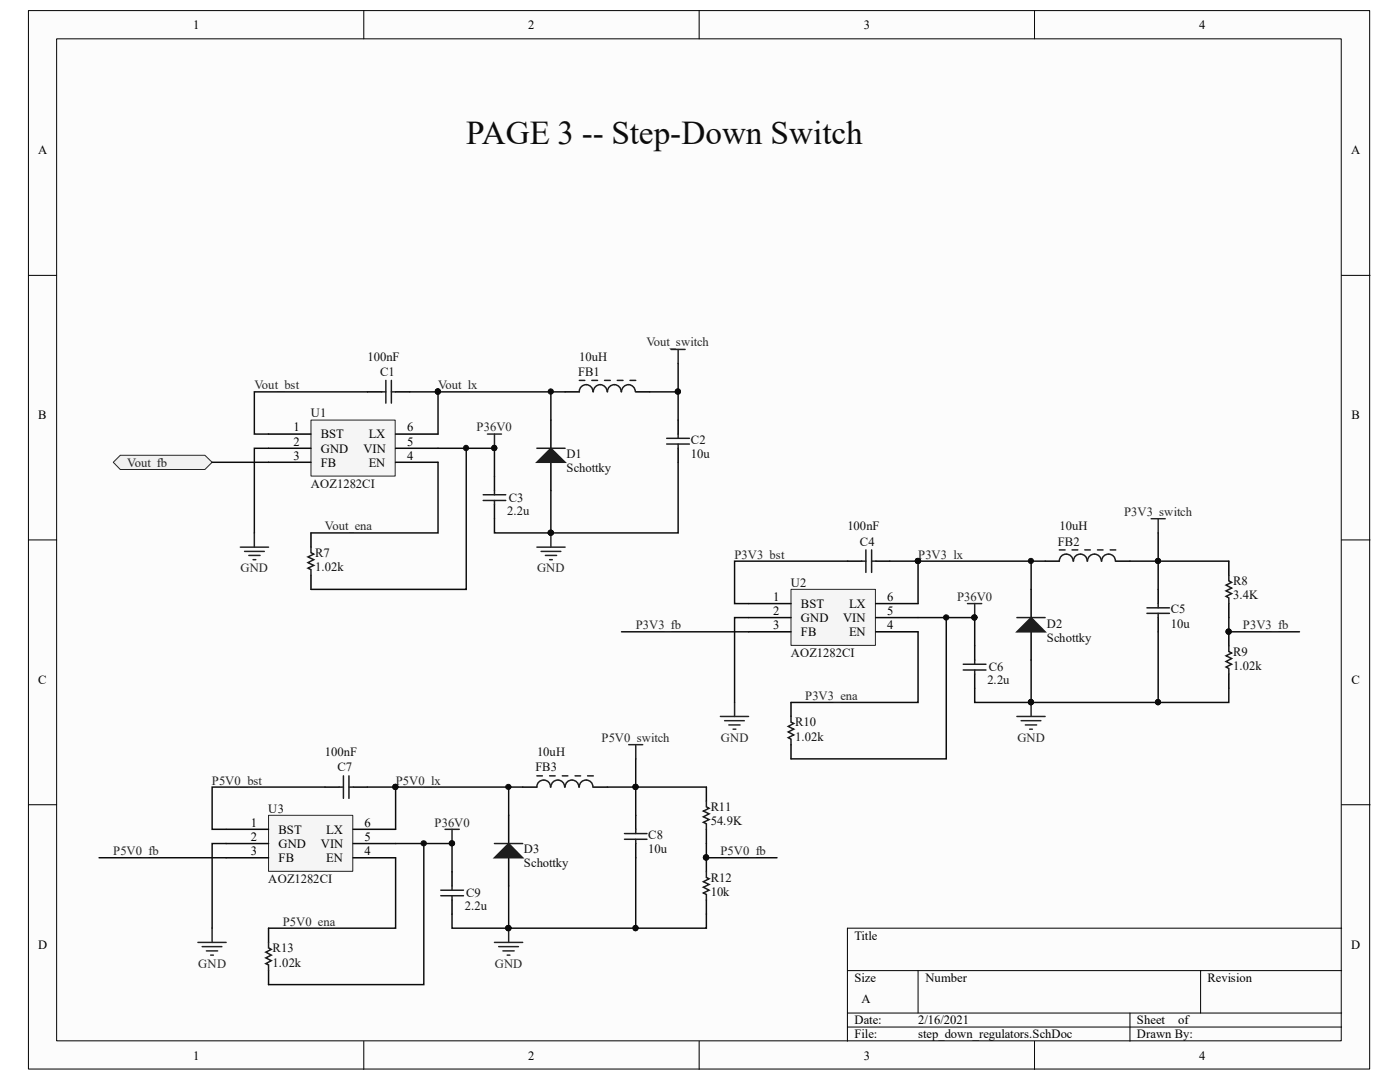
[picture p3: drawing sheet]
<svg xmlns="http://www.w3.org/2000/svg" width="279mm" height="216mm" viewBox="0 0 279 216" stroke-linecap="round" stroke-linejoin="round" font-family="sans-serif">
<path d="M5.7 2.1h267.6v211.2h-267.6z" fill="#fcfcfc"/>
<path d="M5.7 2.1h267.6v211.2h-267.6z" fill="none" stroke="#000" stroke-width=".2"/>
<path d="M11.3 7.7h256.4v200h-256.4z" fill="#fcfcfc"/>
<g fill="none" stroke="#000" stroke-width=".2">
<path d="M11.3 7.7h256.4v200h-256.4zM72.6 2.1v5.6M139.5 2.1v5.6M206.5 2.1v5.6M5.7 54.9h5.6M267.8 54.9h5.6M5.7 107.7h5.6M267.8 107.7h5.6M5.7 160.6h5.6M267.8 160.6h5.6M169.1 193.7h98.7M183.2 193.7v8.4"/>
<path d="M239.6 193.7v8.4M267.8 185.2h-98.7v22.6M72.6 207.8v5.6M139.5 207.8v5.6M169.1 202.1h98.7M169.1 204.9h98.7M206.5 207.8v5.6M225.5 202.1v5.7"/>
</g>
<path d="M141 171.2v2.7" fill="none" stroke="#000" stroke-width=".3"/>
<circle cx="140.9" cy="171.1" r=".52" fill="#0e0e0e"/>
<circle cx="140.9" cy="171.1" r=".52" fill="none" stroke="#0e0e0e" stroke-width=".2"/>
<path d="M141 179.6v2.8" fill="none" stroke="#000" stroke-width=".3"/>
<path d="M141 173.9v1.2l.5 .2-1.1 .6 1.1 .6-1.1 .5 1.1 .6-1.1 .6 .6 .3v1.1" fill="none" stroke="#1c1c1c" stroke-width=".3"/>
<circle cx="140.9" cy="171.1" r=".52" fill="#0e0e0e"/>
<circle cx="140.9" cy="171.1" r=".52" fill="none" stroke="#0e0e0e" stroke-width=".2"/>
<path d="M112.8 78.2h2.8M126.9 78.2h2.8M135.3 83.8v2.8M135.3 89.5v2.7M245.2 112v2.8M245.2 120.4v2.8M245.2 126.1v2.8M141 157.1v2.8M141 165.5v2.8" fill="none" stroke="#000" stroke-width=".3"/>
<g fill="none" stroke="#1c1c1c" stroke-width=".3">
<path d="M115.6 75.9h1.1M118.1 75.9h1.2M118.3 78.1a1.36 1.36 0 0 0-1.4-1.3 1.36 1.36 0 0 0-1.3 1.4M120.6 75.9h1.2M121.2 78.1a1.38 1.38 0 0 0-1.4-1.3 1.38 1.38 0 0 0-1.4 1.4M123.2 75.9h1.1M124 78.1a1.36 1.36 0 0 0-1.4-1.3 1.36 1.36 0 0 0-1.4 1.4M125.7 75.9h1.2M126.8 78.1a1.38 1.38 0 0 0-1.4-1.3 1.38 1.38 0 0 0-1.4 1.4M133.1 87.5h4.5M133.1 88.6h4.5M135.3 86.6v.9"/>
<path d="M135.3 88.6v.9M245.2 114.8v1.1l.6 .3-1.1 .6 1.1 .5-1.1 .6 1.1 .5-1.1 .6 .5 .3v1.1M141 159.9v1.1l.5 .3-1.1 .5 1.1 .6-1.1 .6 1.1 .5-1.1 .6 .6 .3v1.1"/>
</g>
<path d="M133.9 69.7h2.8M135.3 69.7v2.8M229.7 103.5h2.8M231.1 103.5v2.8M125.5 148.6h2.8M126.9 148.6v2.8" fill="none" stroke="#262626" stroke-width=".3"/>
<circle cx="245.2" cy="126" r=".51" fill="#0e0e0e"/>
<circle cx="245.2" cy="126" r=".51" fill="none" stroke="#0e0e0e" stroke-width=".2"/>
<path d="M245.2 134.5v2.8" fill="none" stroke="#000" stroke-width=".3"/>
<path d="M245.2 128.9v1.1l.6 .3-1.1 .6 1.1 .5-1.1 .6 1.1 .5-1.1 .6 .5 .3v1.1" fill="none" stroke="#1c1c1c" stroke-width=".3"/>
<circle cx="245.2" cy="126" r=".51" fill="#0e0e0e"/>
<circle cx="245.2" cy="126" r=".51" fill="none" stroke="#0e0e0e" stroke-width=".2"/>
<path d="M48 109.2h5.6M48.8 110h3.9M49.7 110.8h2.2M50.5 111.7h.6M50.8 106.3v2.9" fill="none" stroke="#262626" stroke-width=".3"/>
<path d="M24 90.8h16.9l1.4 1.4-1.4 1.5h-16.9l-1.4-1.5z" fill-rule="evenodd" fill="#f0f0f0"/>
<path d="M24 90.8h16.9l1.4 1.4-1.4 1.5h-16.9l-1.4-1.5z" fill="none" stroke="#262626" stroke-width=".2"/>
<path d="M62.1 83.8h16.8v11.2h-16.8z" fill="#f5f5f5"/>
<path d="M62.1 83.8h16.8v11.2h-16.8z" fill="none" stroke="#262626" stroke-width=".2"/>
<path d="M73.3 78.2h2.9M79 78.2h2.8M53.6 86.6h8.5M53.6 89.5h8.5M53.6 92.2h8.5M79 86.6h8.4M79 89.5h8.4M79 92.2h8.4" fill="none" stroke="#000" stroke-width=".3"/>
<path d="M42.3 92.2h11.3" fill="none" stroke="#0e0e0e" stroke-width=".3"/>
<path d="M76.2 78.2h.8M77 75.9v4.5M78.1 75.9v4.5M78.1 78.2h.9" fill="none" stroke="#1c1c1c" stroke-width=".3"/>
<path d="M97.3 86.6h2.8M98.7 86.6v2.9" fill="none" stroke="#262626" stroke-width=".3"/>
<circle cx="98.6" cy="89.4" r=".52" fill="#0e0e0e"/>
<circle cx="98.6" cy="89.4" r=".52" fill="none" stroke="#0e0e0e" stroke-width=".2"/>
<path d="M109.9 83.8v5.7M109.9 92.2v5.7" fill="none" stroke="#000" stroke-width=".3"/>
<path d="M109.9 89.5l2.9 2.7h-5.7z" fill="#1c1c1c"/>
<path d="M107.1 89.5h5.7M109.9 89.5l2.9 2.7h-5.7z" fill="none" stroke="#1c1c1c" stroke-width=".3"/>
<path d="M109.9 78.2v5.6" fill="none" stroke="#0e0e0e" stroke-width=".3"/>
<circle cx="109.9" cy="78.1" r=".53" fill="#0e0e0e"/>
<circle cx="109.9" cy="78.1" r=".53" fill="none" stroke="#0e0e0e" stroke-width=".2"/>
<path d="M107.1 109.2h5.7M108 110h3.9M108.8 110.8h2.3M109.7 111.7h.5M109.9 106.3v2.9" fill="none" stroke="#262626" stroke-width=".3"/>
<circle cx="109.9" cy="106.3" r=".52" fill="#0e0e0e"/>
<circle cx="109.9" cy="106.3" r=".52" fill="none" stroke="#0e0e0e" stroke-width=".2"/>
<path d="M81.8 78.2h5.6v8.4" fill="none" stroke="#0e0e0e" stroke-width=".3"/>
<circle cx="87.4" cy="78.1" r=".52" fill="#0e0e0e"/>
<circle cx="87.4" cy="78.1" r=".52" fill="none" stroke="#0e0e0e" stroke-width=".2"/>
<path d="M135.3 72.5v5.7h-5.6" fill="none" stroke="#0e0e0e" stroke-width=".3"/>
<circle cx="135.3" cy="78.1" r=".52" fill="#0e0e0e"/>
<circle cx="135.3" cy="78.1" r=".52" fill="none" stroke="#0e0e0e" stroke-width=".2"/>
<path d="M135.3 78.2v5.6" fill="none" stroke="#0e0e0e" stroke-width=".3"/>
<circle cx="135.3" cy="78.1" r=".52" fill="#0e0e0e"/>
<circle cx="135.3" cy="78.1" r=".52" fill="none" stroke="#0e0e0e" stroke-width=".2"/>
<path d="M135.3 92.2v14.1h-25.4v-8.4" fill="none" stroke="#0e0e0e" stroke-width=".3"/>
<circle cx="109.9" cy="106.3" r=".52" fill="#0e0e0e"/>
<circle cx="109.9" cy="106.3" r=".52" fill="none" stroke="#0e0e0e" stroke-width=".2"/>
<path d="M87.4 78.2h25.4" fill="none" stroke="#0e0e0e" stroke-width=".3"/>
<circle cx="87.4" cy="78.1" r=".52" fill="#0e0e0e"/>
<circle cx="87.4" cy="78.1" r=".52" fill="none" stroke="#0e0e0e" stroke-width=".2"/>
<path d="M98.7 95.1v2.8M98.7 100.7v2.8" fill="none" stroke="#000" stroke-width=".3"/>
<path d="M96.4 98.7h4.5M96.4 99.9h4.5M98.7 97.9v.8M98.7 99.9v.8" fill="none" stroke="#1c1c1c" stroke-width=".3"/>
<path d="M87.4 89.5h11.3v5.6" fill="none" stroke="#0e0e0e" stroke-width=".3"/>
<circle cx="98.6" cy="89.4" r=".52" fill="#0e0e0e"/>
<circle cx="98.6" cy="89.4" r=".52" fill="none" stroke="#0e0e0e" stroke-width=".2"/>
<path d="M98.7 103.5v2.8h11.2" fill="none" stroke="#0e0e0e" stroke-width=".3"/>
<circle cx="109.9" cy="106.3" r=".52" fill="#0e0e0e"/>
<circle cx="109.9" cy="106.3" r=".52" fill="none" stroke="#0e0e0e" stroke-width=".2"/>
<path d="M73.3 78.2h-22.5v8.4h2.8M53.6 89.5h-2.8v16.8" fill="none" stroke="#0e0e0e" stroke-width=".3"/>
<path d="M208.6 112h2.8M222.7 112h2.8M231.1 117.6v2.8M231.1 123.2v2.9" fill="none" stroke="#000" stroke-width=".3"/>
<g fill="none" stroke="#1c1c1c" stroke-width=".3">
<path d="M211.4 112a1.38 1.38 0 0 1 1.4-1.4 1.38 1.38 0 0 1 1.4 1.4M211.4 109.7h1.2M214 109.7h1.1M214.2 112a1.36 1.36 0 0 1 1.4-1.4 1.36 1.36 0 0 1 1.4 1.4M216.5 109.7h1.1M217 112a1.38 1.38 0 0 1 1.4-1.4 1.38 1.38 0 0 1 1.4 1.4M219 109.7h1.1M219.9 112a1.36 1.36 0 0 1 1.3-1.4 1.36 1.36 0 0 1 1.4 1.4M221.6 109.7h1.1M228.9 121.3h4.5M228.9 122.4h4.5M231.1 120.4v.9"/>
<path d="M231.1 122.4v.8"/>
</g>
<path d="M143.8 143h5.6M144.6 143.8h3.9M145.5 144.7h2.2M146.3 145.5h.6M146.6 140.2v2.8" fill="none" stroke="#262626" stroke-width=".3"/>
<path d="M157.9 117.6h16.8v11.2h-16.8z" fill="#f5f5f5"/>
<path d="M157.9 117.6h16.8v11.2h-16.8z" fill="none" stroke="#262626" stroke-width=".2"/>
<path d="M169.1 112h2.9M174.8 112h2.8M149.4 120.4h8.5M149.4 123.2h8.5M149.4 126.1h8.5M174.8 120.4h8.4M174.8 123.2h8.4M174.8 126.1h8.4" fill="none" stroke="#000" stroke-width=".3"/>
<path d="M172 112h.8M172.8 109.7v4.5M173.9 109.7v4.5M173.9 112h.9" fill="none" stroke="#1c1c1c" stroke-width=".3"/>
<path d="M193.1 120.4h2.8M194.5 120.4v2.8" fill="none" stroke="#262626" stroke-width=".3"/>
<circle cx="194.5" cy="123.2" r=".53" fill="#0e0e0e"/>
<circle cx="194.5" cy="123.2" r=".53" fill="none" stroke="#0e0e0e" stroke-width=".2"/>
<path d="M205.8 117.6v5.6M205.8 126.1v5.6" fill="none" stroke="#000" stroke-width=".3"/>
<path d="M202.9 126.1l2.9-2.9 2.8 2.9z" fill="#1c1c1c"/>
<path d="M202.9 126.1l2.9-2.9 2.8 2.9zM202.9 123.2h5.7" fill="none" stroke="#1c1c1c" stroke-width=".3"/>
<path d="M205.8 112v5.6" fill="none" stroke="#0e0e0e" stroke-width=".3"/>
<circle cx="205.7" cy="111.9" r=".51" fill="#0e0e0e"/>
<circle cx="205.7" cy="111.9" r=".51" fill="none" stroke="#0e0e0e" stroke-width=".2"/>
<path d="M202.9 143h5.7M203.8 143.8h3.9M204.6 144.7h2.3M205.5 145.5h.5M205.8 140.2v2.8" fill="none" stroke="#262626" stroke-width=".3"/>
<circle cx="205.7" cy="140.1" r=".52" fill="#0e0e0e"/>
<circle cx="205.7" cy="140.1" r=".52" fill="none" stroke="#0e0e0e" stroke-width=".2"/>
<path d="M177.6 112h5.6v8.4" fill="none" stroke="#0e0e0e" stroke-width=".3"/>
<circle cx="183.2" cy="111.9" r=".53" fill="#0e0e0e"/>
<circle cx="183.2" cy="111.9" r=".53" fill="none" stroke="#0e0e0e" stroke-width=".2"/>
<path d="M231.1 106.3v5.7h-5.6" fill="none" stroke="#0e0e0e" stroke-width=".3"/>
<circle cx="231.1" cy="111.9" r=".51" fill="#0e0e0e"/>
<circle cx="231.1" cy="111.9" r=".51" fill="none" stroke="#0e0e0e" stroke-width=".2"/>
<path d="M231.1 126.1v14.1h-25.3v-8.5" fill="none" stroke="#0e0e0e" stroke-width=".3"/>
<circle cx="205.7" cy="140.1" r=".52" fill="#0e0e0e"/>
<circle cx="205.7" cy="140.1" r=".52" fill="none" stroke="#0e0e0e" stroke-width=".2"/>
<circle cx="231.1" cy="140.1" r=".52" fill="#0e0e0e"/>
<circle cx="231.1" cy="140.1" r=".52" fill="none" stroke="#0e0e0e" stroke-width=".2"/>
<path d="M183.2 112h25.4" fill="none" stroke="#0e0e0e" stroke-width=".3"/>
<circle cx="183.2" cy="111.9" r=".53" fill="#0e0e0e"/>
<circle cx="183.2" cy="111.9" r=".53" fill="none" stroke="#0e0e0e" stroke-width=".2"/>
<path d="M194.5 128.9v2.8M194.5 134.5v2.8" fill="none" stroke="#000" stroke-width=".3"/>
<path d="M192.2 132.5h4.6M192.2 133.7h4.6M194.5 131.7v.8M194.5 133.7v.8" fill="none" stroke="#1c1c1c" stroke-width=".3"/>
<path d="M183.2 123.2h11.3v5.7" fill="none" stroke="#0e0e0e" stroke-width=".3"/>
<circle cx="194.5" cy="123.2" r=".53" fill="#0e0e0e"/>
<circle cx="194.5" cy="123.2" r=".53" fill="none" stroke="#0e0e0e" stroke-width=".2"/>
<path d="M194.5 137.3v2.9h11.3" fill="none" stroke="#0e0e0e" stroke-width=".3"/>
<circle cx="205.7" cy="140.1" r=".52" fill="#0e0e0e"/>
<circle cx="205.7" cy="140.1" r=".52" fill="none" stroke="#0e0e0e" stroke-width=".2"/>
<path d="M169.1 112h-22.5v8.4h2.8M149.4 123.2h-2.8v17M245.2 137.3v2.9h-14.1" fill="none" stroke="#0e0e0e" stroke-width=".3"/>
<circle cx="231.1" cy="140.1" r=".52" fill="#0e0e0e"/>
<circle cx="231.1" cy="140.1" r=".52" fill="none" stroke="#0e0e0e" stroke-width=".2"/>
<path d="M245.2 123.2v2.9h14.1" fill="none" stroke="#0e0e0e" stroke-width=".3"/>
<circle cx="245.2" cy="126" r=".51" fill="#0e0e0e"/>
<circle cx="245.2" cy="126" r=".51" fill="none" stroke="#0e0e0e" stroke-width=".2"/>
<path d="M124 126.1h25.4" fill="none" stroke="#0e0e0e" stroke-width=".3"/>
<circle cx="87.4" cy="78.1" r=".52" fill="#0e0e0e"/>
<circle cx="87.4" cy="78.1" r=".52" fill="none" stroke="#0e0e0e" stroke-width=".2"/>
<circle cx="183.2" cy="111.9" r=".53" fill="#0e0e0e"/>
<circle cx="183.2" cy="111.9" r=".53" fill="none" stroke="#0e0e0e" stroke-width=".2"/>
<path d="M104.3 157.1h2.8M118.4 157.1h2.8M126.9 162.7v2.8M126.9 168.3v2.9" fill="none" stroke="#000" stroke-width=".3"/>
<g fill="none" stroke="#1c1c1c" stroke-width=".3">
<path d="M107.1 157.1a1.36 1.36 0 0 1 1.4-1.5 1.36 1.36 0 0 1 1.4 1.5M107.1 154.8h1.1M109.7 154.8h1.1M109.9 157.1a1.38 1.38 0 0 1 1.4-1.4 1.38 1.38 0 0 1 1.4 1.4M112.2 154.8h1.1M112.8 157.1a1.38 1.38 0 0 1 1.4-1.5 1.38 1.38 0 0 1 1.3 1.5M114.8 154.8h1.1M115.6 157.1a1.36 1.36 0 0 1 1.4-1.5 1.36 1.36 0 0 1 1.3 1.5M117.3 154.8h1.1M124.6 166.3h4.5M124.6 167.5h4.5M126.9 165.5v.8"/>
<path d="M126.9 167.5v.8"/>
</g>
<path d="M39.5 188h5.6M40.3 188.9h4M41.2 189.7h2.2M42 190.6h.6M42.3 185.2v2.8" fill="none" stroke="#262626" stroke-width=".3"/>
<path d="M53.6 162.7h16.8v11.2h-16.8z" fill="#f5f5f5"/>
<path d="M53.6 162.7h16.8v11.2h-16.8z" fill="none" stroke="#262626" stroke-width=".2"/>
<path d="M64.9 157.1h2.8M70.5 157.1h2.8M45.1 165.5h8.5M45.1 168.3h8.5M45.1 171.2h8.5M70.5 165.5h8.5M70.5 168.3h8.5M70.5 171.2h8.5" fill="none" stroke="#000" stroke-width=".3"/>
<path d="M67.7 157.1h.8M68.5 154.8v4.5M69.6 154.8v4.5M69.6 157.1h.9" fill="none" stroke="#1c1c1c" stroke-width=".3"/>
<path d="M88.8 165.5h2.9M90.2 165.5v2.8" fill="none" stroke="#262626" stroke-width=".3"/>
<circle cx="90.2" cy="168.3" r=".52" fill="#0e0e0e"/>
<circle cx="90.2" cy="168.3" r=".52" fill="none" stroke="#0e0e0e" stroke-width=".2"/>
<path d="M101.5 162.7v5.6M101.5 171.2v5.6" fill="none" stroke="#000" stroke-width=".3"/>
<path d="M101.5 168.3l2.8 2.9h-5.6z" fill="#1c1c1c"/>
<path d="M98.7 168.3h5.6M101.5 168.3l2.8 2.9h-5.6z" fill="none" stroke="#1c1c1c" stroke-width=".3"/>
<path d="M101.5 157.1v5.6" fill="none" stroke="#0e0e0e" stroke-width=".3"/>
<circle cx="101.5" cy="157" r=".52" fill="#0e0e0e"/>
<circle cx="101.5" cy="157" r=".52" fill="none" stroke="#0e0e0e" stroke-width=".2"/>
<path d="M98.7 188h5.6M99.5 188.9h4M100.4 189.7h2.2M101.2 190.6h.6M101.5 185.2v2.8" fill="none" stroke="#262626" stroke-width=".3"/>
<circle cx="101.5" cy="185.2" r=".52" fill="#0e0e0e"/>
<circle cx="101.5" cy="185.2" r=".52" fill="none" stroke="#0e0e0e" stroke-width=".2"/>
<path d="M73.3 157.1h5.7v8.4" fill="none" stroke="#0e0e0e" stroke-width=".3"/>
<circle cx="78.9" cy="157" r=".51" fill="#0e0e0e"/>
<circle cx="78.9" cy="157" r=".51" fill="none" stroke="#0e0e0e" stroke-width=".2"/>
<path d="M126.9 151.4v5.7h-5.7" fill="none" stroke="#0e0e0e" stroke-width=".3"/>
<circle cx="126.8" cy="157" r=".51" fill="#0e0e0e"/>
<circle cx="126.8" cy="157" r=".51" fill="none" stroke="#0e0e0e" stroke-width=".2"/>
<path d="M126.9 157.1v5.6" fill="none" stroke="#0e0e0e" stroke-width=".3"/>
<circle cx="126.8" cy="157" r=".51" fill="#0e0e0e"/>
<circle cx="126.8" cy="157" r=".51" fill="none" stroke="#0e0e0e" stroke-width=".2"/>
<path d="M126.9 171.2v14h-25.4v-8.4" fill="none" stroke="#0e0e0e" stroke-width=".3"/>
<circle cx="101.5" cy="185.2" r=".52" fill="#0e0e0e"/>
<circle cx="101.5" cy="185.2" r=".52" fill="none" stroke="#0e0e0e" stroke-width=".2"/>
<circle cx="126.8" cy="185.2" r=".52" fill="#0e0e0e"/>
<circle cx="126.8" cy="185.2" r=".52" fill="none" stroke="#0e0e0e" stroke-width=".2"/>
<path d="M79 157.1h25.3" fill="none" stroke="#0e0e0e" stroke-width=".3"/>
<circle cx="78.9" cy="157" r=".51" fill="#0e0e0e"/>
<circle cx="78.9" cy="157" r=".51" fill="none" stroke="#0e0e0e" stroke-width=".2"/>
<path d="M90.2 173.9v2.9M90.2 179.6v2.8" fill="none" stroke="#000" stroke-width=".3"/>
<path d="M88 177.6h4.5M88 178.7h4.5M90.2 176.8v.8M90.2 178.7v.9" fill="none" stroke="#1c1c1c" stroke-width=".3"/>
<path d="M79 168.3h11.2v5.6" fill="none" stroke="#0e0e0e" stroke-width=".3"/>
<circle cx="90.2" cy="168.3" r=".52" fill="#0e0e0e"/>
<circle cx="90.2" cy="168.3" r=".52" fill="none" stroke="#0e0e0e" stroke-width=".2"/>
<path d="M90.2 182.4v2.8h11.3" fill="none" stroke="#0e0e0e" stroke-width=".3"/>
<circle cx="101.5" cy="185.2" r=".52" fill="#0e0e0e"/>
<circle cx="101.5" cy="185.2" r=".52" fill="none" stroke="#0e0e0e" stroke-width=".2"/>
<path d="M64.9 157.1h-22.6v8.4h2.8M126.9 157.1h14.1M45.1 168.3h-2.8v16.9" fill="none" stroke="#0e0e0e" stroke-width=".3"/>
<circle cx="126.8" cy="157" r=".51" fill="#0e0e0e"/>
<circle cx="126.8" cy="157" r=".51" fill="none" stroke="#0e0e0e" stroke-width=".2"/>
<path d="M141 182.4v2.8h-14.1" fill="none" stroke="#0e0e0e" stroke-width=".3"/>
<circle cx="126.8" cy="185.2" r=".52" fill="#0e0e0e"/>
<circle cx="126.8" cy="185.2" r=".52" fill="none" stroke="#0e0e0e" stroke-width=".2"/>
<path d="M141 168.3v2.9h14.1" fill="none" stroke="#0e0e0e" stroke-width=".3"/>
<circle cx="140.9" cy="171.1" r=".52" fill="#0e0e0e"/>
<circle cx="140.9" cy="171.1" r=".52" fill="none" stroke="#0e0e0e" stroke-width=".2"/>
<path d="M19.8 171.2h25.3" fill="none" stroke="#0e0e0e" stroke-width=".3"/>
<circle cx="78.9" cy="157" r=".51" fill="#0e0e0e"/>
<circle cx="78.9" cy="157" r=".51" fill="none" stroke="#0e0e0e" stroke-width=".2"/>
<path d="M245.2 112h-14.1v5.6" fill="none" stroke="#0e0e0e" stroke-width=".3"/>
<circle cx="231.1" cy="111.9" r=".51" fill="#0e0e0e"/>
<circle cx="231.1" cy="111.9" r=".51" fill="none" stroke="#0e0e0e" stroke-width=".2"/>
<path d="M157.9 140.2v2.8M157.9 148.6v2.8" fill="none" stroke="#000" stroke-width=".3"/>
<path d="M157.9 143v1.1l.5 .3-1.1 .5 1.1 .6-1.1 .5 1.1 .6-1.1 .6 .6 .3v1.1" fill="none" stroke="#1c1c1c" stroke-width=".3"/>
<path d="M183.2 126.1v14.1h-25.3M188.8 123.2v28.2h-30.9" fill="none" stroke="#0e0e0e" stroke-width=".3"/>
<circle cx="188.8" cy="123.2" r=".53" fill="#0e0e0e"/>
<circle cx="188.8" cy="123.2" r=".53" fill="none" stroke="#0e0e0e" stroke-width=".2"/>
<path d="M62.1 106.3v2.9M62.1 114.8v2.8" fill="none" stroke="#000" stroke-width=".3"/>
<path d="M62.1 109.2v1.1l.5 .3-1.1 .5 1.1 .6-1.1 .6 1.1 .5-1.1 .6 .6 .3v1.1" fill="none" stroke="#1c1c1c" stroke-width=".3"/>
<path d="M87.4 92.2v14.1h-25.3M93 89.5v28.1h-30.9" fill="none" stroke="#0e0e0e" stroke-width=".3"/>
<circle cx="93" cy="89.4" r=".52" fill="#0e0e0e"/>
<circle cx="93" cy="89.4" r=".52" fill="none" stroke="#0e0e0e" stroke-width=".2"/>
<path d="M53.6 185.2v2.8M53.6 193.7v2.8" fill="none" stroke="#000" stroke-width=".3"/>
<path d="M53.6 188v1.1l.5 .3-1.1 .6 1.1 .6-1.1 .5 1.1 .6-1.1 .6 .6 .2v1.2" fill="none" stroke="#1c1c1c" stroke-width=".3"/>
<path d="M79 171.2v14h-25.4M84.6 168.3v28.2h-31" fill="none" stroke="#0e0e0e" stroke-width=".3"/>
<circle cx="84.6" cy="168.3" r=".53" fill="#0e0e0e"/>
<circle cx="84.6" cy="168.3" r=".53" fill="none" stroke="#0e0e0e" stroke-width=".2"/>
<text font-size="6.6" fill="#0e0e0e" x="93.1" y="28.8">PAGE 3 -- Step-Down Switch</text>
<g font-size="2.5">
<text x="38.5" y="5.8">1</text>
<text x="105.4" y="5.8">2</text>
<text x="172.4" y="5.8">3</text>
<text x="239.3" y="5.8">4</text>
<text x="7.6" y="30.8">A</text>
<text x="269.7" y="30.8">A</text>
<text x="7.6" y="83.6">B</text>
<text x="269.7" y="83.6">B</text>
<text x="58.5" y="86.1">1</text>
<text x="58.5" y="88.9">2</text>
<text x="64" y="87.5">BST</text>
<text x="73.6" y="87.5">LX</text>
<text x="81.2" y="88.9">5</text>
<text x="81.2" y="86.1">6</text>
<text x="58.5" y="91.7">3</text>
<text x="64" y="90.3">GND</text>
<text x="64" y="93.1">FB</text>
<text x="72.5" y="90.3">VIN</text>
<text x="73.6" y="93.1">EN</text>
<text x="81.2" y="91.7">4</text>
<text x="154.3" y="119.8">1</text>
<text x="177" y="119.8">6</text>
<text x="154.3" y="122.7">2</text>
<text x="154.3" y="125.5">3</text>
<text x="159.9" y="121.3">BST</text>
<text x="159.9" y="124.1">GND</text>
<text x="168.3" y="124.1">VIN</text>
<text x="169.5" y="121.3">LX</text>
<text x="177" y="125.5">4</text>
<text x="177" y="122.7">5</text>
<text x="159.9" y="126.9">FB</text>
<text x="169.5" y="126.9">EN</text>
<text x="7.6" y="136.4">C</text>
<text x="269.7" y="136.4">C</text>
<text x="50" y="164.9">1</text>
<text x="50" y="167.8">2</text>
<text x="55.6" y="166.4">BST</text>
<text x="65.1" y="166.4">LX</text>
<text x="72.8" y="167.8">5</text>
<text x="72.8" y="164.9">6</text>
<text x="50" y="170.6">3</text>
<text x="55.6" y="169.2">GND</text>
<text x="55.6" y="172">FB</text>
<text x="64" y="169.2">VIN</text>
<text x="65.1" y="172">EN</text>
<text x="72.8" y="170.6">4</text>
<text x="7.6" y="189.3">D</text>
<text x="170.6" y="187.5">Title</text>
<text x="269.7" y="189.3">D</text>
<text x="170.6" y="196">Size</text>
<text x="184.7" y="196">Number</text>
<text x="241" y="196">Revision</text>
<text x="172" y="200.2">A</text>
<text x="170.6" y="204.4">Date:</text>
<text x="170.6" y="207.2">File:</text>
<text x="183.3" y="204.4">2/16/2021</text>
<text x="183.3" y="207.2">step_down_regulators.SchDoc</text>
<text x="226.9" y="204.4">Sheet</text>
<text x="226.9" y="207.2">Drawn By:</text>
<text x="235.2" y="204.4">of</text>
<text x="38.5" y="211.5">1</text>
<text x="105.4" y="211.5">2</text>
<text x="172.4" y="211.5">3</text>
<text x="239.3" y="211.5">4</text>
</g>
<g font-size="2.5" fill="#262626">
<text x="129" y="69.1">Vout_switch</text>
<text x="50.8" y="77.6">Vout_bst</text>
<text x="87.4" y="77.6">Vout_lx</text>
<text x="95.1" y="86.1">P36V0</text>
<text x="25.4" y="93.1">Vout_fb</text>
<text x="64.9" y="105.8">Vout_ena</text>
<text x="224.3" y="103">P3V3_switch</text>
<text x="146.6" y="111.5">P3V3_bst</text>
<text x="183.3" y="111.5">P3V3_lx</text>
<text x="48" y="114.2">GND</text>
<text x="107.2" y="114.2">GND</text>
<text x="191" y="119.8">P36V0</text>
<text x="126.9" y="125.5">P3V3_fb</text>
<text x="248" y="125.5">P3V3_fb</text>
<text x="160.7" y="139.6">P3V3_ena</text>
<text x="120.1" y="148">P5V0_switch</text>
<text x="143.8" y="148">GND</text>
<text x="203" y="148">GND</text>
<text x="42.3" y="156.5">P5V0_bst</text>
<text x="79" y="156.5">P5V0_lx</text>
<text x="86.7" y="164.9">P36V0</text>
<text x="22.6" y="170.6">P5V0_fb</text>
<text x="143.8" y="170.6">P5V0_fb</text>
<text x="56.4" y="184.7">P5V0_ena</text>
<text x="39.6" y="193.1">GND</text>
<text x="98.8" y="193.1">GND</text>
</g>
<g font-size="2.5" fill="#0e0e0e">
<text x="73.4" y="72">100nF</text>
<text x="75.9" y="75.1">C1</text>
<text x="115.4" y="75.1">FB1</text>
<text x="115.6" y="72">10uH</text>
<text x="62.1" y="83.3">U1</text>
<text x="137.9" y="88.6">C2</text>
<text x="113.1" y="91.4">D1</text>
<text x="113.1" y="94.2">Schottky</text>
<text x="137.9" y="91.4">10u</text>
<text x="62.1" y="97.3">AOZ1282CI</text>
<text x="101.5" y="100.2">C3</text>
<text x="101.2" y="102.7">2.2u</text>
<text x="169.1" y="105.8">100nF</text>
<text x="211.5" y="105.8">10uH</text>
<text x="62.9" y="111.1">R7</text>
<text x="62.9" y="114">1.02k</text>
<text x="171.6" y="108.9">C4</text>
<text x="211.1" y="108.9">FB2</text>
<text x="157.8" y="117.1">U2</text>
<text x="246.1" y="116.8">R8</text>
<text x="246.1" y="119.6">3.4K</text>
<text x="208.9" y="125.2">D2</text>
<text x="233.6" y="122.4">C5</text>
<text x="233.6" y="125.2">10u</text>
<text x="157.8" y="131.1">AOZ1282CI</text>
<text x="208.9" y="128">Schottky</text>
<text x="246.1" y="130.9">R9</text>
<text x="197.1" y="136.5">2.2u</text>
<text x="197.3" y="134">C6</text>
<text x="246.1" y="133.6">1.02k</text>
<text x="158.7" y="144.9">R10</text>
<text x="158.7" y="147.8">1.02k</text>
<text x="64.9" y="150.9">100nF</text>
<text x="67.4" y="153.9">C7</text>
<text x="106.8" y="153.9">FB3</text>
<text x="107.2" y="150.9">10uH</text>
<text x="141.9" y="161.8">R11</text>
<text x="53.6" y="162.2">U3</text>
<text x="129.4" y="167.5">C8</text>
<text x="141.9" y="164.7">54.9K</text>
<text x="104.6" y="170.3">D3</text>
<text x="104.6" y="173.1">Schottky</text>
<text x="129.4" y="170.3">10u</text>
<text x="53.6" y="176.2">AOZ1282CI</text>
<text x="93" y="179.1">C9</text>
<text x="141.9" y="176">R12</text>
<text x="141.9" y="178.7">10k</text>
<text x="92.8" y="181.6">2.2u</text>
<text x="54.4" y="190">R13</text>
<text x="54.4" y="192.9">1.02k</text>
</g>
</svg>
